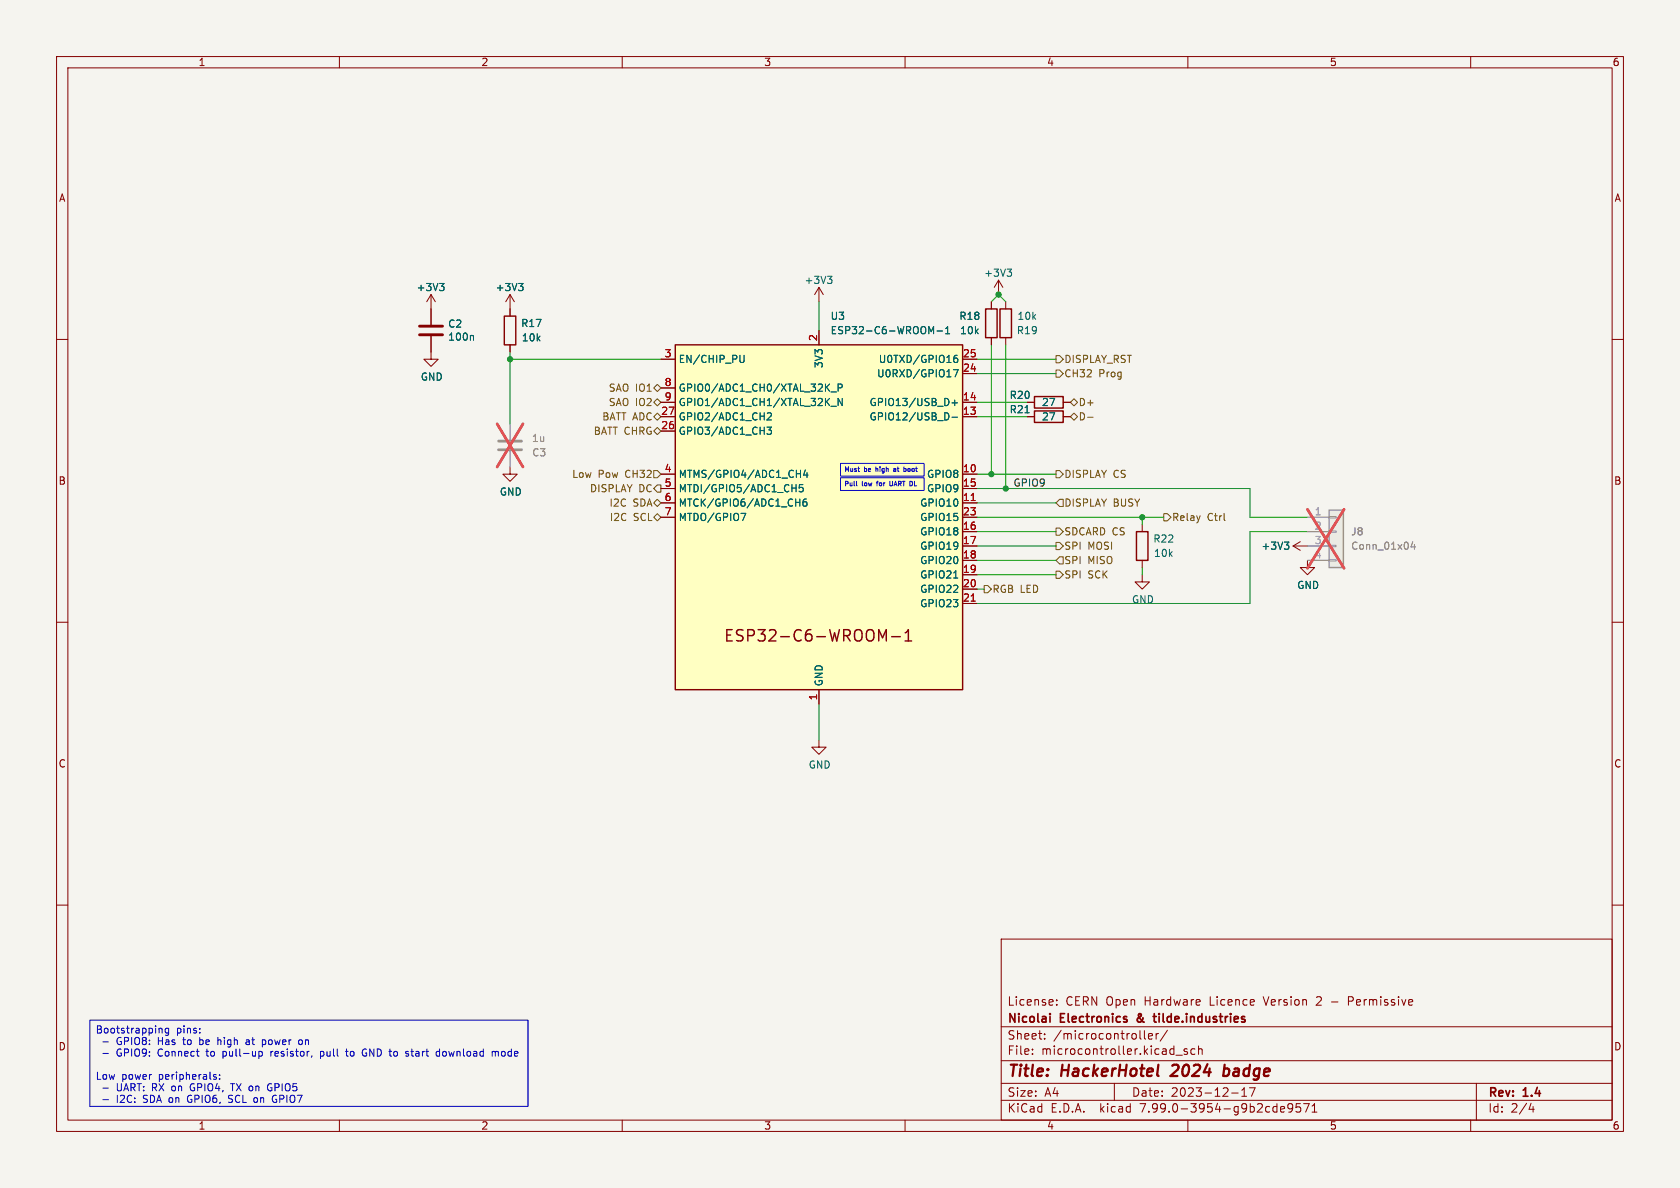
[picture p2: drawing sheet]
<svg xmlns="http://www.w3.org/2000/svg" width="297mm" height="210mm" viewBox="0 0 297 210" stroke-linecap="round" stroke-linejoin="round" font-family="sans-serif">
<path d="M0 0h297v210h-297z" fill="#f5f4ef" stroke="#f5f4ef" stroke-width=".18"/>
<g fill="none" stroke="#840000" stroke-width=".18">
<path d="M10 10h277v190h-277zM12 12h273v186h-273zM60 10v2M110 10v2M160 10v2M210 10v2M260 10v2M10 60h2M76.2 52.1l-.8 1.2M76.2 52.1v2.5M76.2 52.1l.8 1.2M285 60h2"/>
<path d="M10 110h2M285 110h2M144.8 130.8v1.3h1.2l-1.2 1.3-1.3-1.3h1.3M10 160h2M285 160h2M177 166h108v32h-108zM186.8 177.6v.1M186.8 176.8v.1M235.4 177.1h1.1M238.4 177h.6M239 176.2h-.6v1.5M60 198v2"/>
<path d="M110 198v2M160 198v2M177 194.5h108M177 191.5h108M177 187.5h108M177 181.5h108M182.5 186.3v.1M182.5 185.5v.1M184.7 183.6v.1M184.7 182.8v.1M197 191.5v3M202.3 182.2v1.3l.2 .2"/>
<path d="M203 183.2l.7-.1v-.3l-.5-.1-.2 .2 .1 .7h.6M204.4 182.7v1M204.8 182.7l-.3 .1-.1 .2M206.4 182.1l-1.3 2M207.9 186.5h1.1M209.9 185.5l-.4-.1-.2 .2 .1 .2 .5 .2v.3h-.6M210 198v2M211.2 185.5l-.4-.1-.3 .3v.4l.2 .2h.5M211.9 185.5l.2-.1 .4 .1v.9M211.9 184.9v1.5M217.7 193.2h1.2M219.5 193.8h.9"/>
<path d="M219.5 192.7l.5-.4v1.5M221.9 192.3l-.7 1.5M226.6 195.6l.4 .1 .1 .3-.7 .1M227 196.5l-.4 .1M228.5 195.7l-.3 .3h-.4l-.1-.3 .1-.5 .4-.1 .3 .1a.99 .99 0 0 1-.4 1.4h-.3M229.9 195.1h-.7l-.1 .7 .2-.1h.5l.2 .3-.1 .5-.2 .1-.6-.1M230.5 195.1h1l-.7 1.5M232 196.6h.8M232 195.5l.4-.4v1.5M260 198v2M261 191.5v6.5M270.7 195l-.4 1.1h.9"/>
<path d="M271 195.6v1"/>
</g>
<path d="M208.2 189.1l-1.3 1.1h1.3M216.4 189l.2-.1 .6 .1M216.5 188.2l-.2 2M217.1 190a.66 .66 0 0 1-.8 .1" fill="none" stroke="#840000" stroke-width=".4"/>
<path d="M185.6 179.2v.1M185.6 179.7v1M203.8 179.7h.6M204.1 179.2v1.3l.3 .2M201.1 180v.5" fill="none" stroke="#840000" stroke-width=".3"/>
<path d="M77.7 50.1h.8l-.4 .5M78.3 50.6l.2 .2v.3l-.2 .3" fill="none" stroke="#006464" stroke-width=".18"/>
<path d="M234.9 90.2h2.6v10.1h-2.6z" fill="#ebeae8"/>
<path d="M231.1 91.4h3.8M231.1 94h3.8M231.1 96.5h3.8M231.1 99.1h3.8M234.9 98.9h1.3v.3h-1.3zM234.9 96.4h1.3v.2h-1.3zM234.9 93.9h1.3v.2h-1.3zM234.9 91.3h1.3v.3h-1.3z" fill="none" stroke="#9c9b98" stroke-width=".18"/>
<path d="M234.9 90.2h2.6v10.1h-2.6z" fill="none" stroke="#9c9b98" stroke-width=".25"/>
<path d="M249.8 95.8l-.3 .9h.7M250.1 96.3v.8" fill="none" stroke="#939391" stroke-width=".18"/>
<path d="M231.1 90l6.5 10.5M237.6 90l-6.5 10.5" fill="none" stroke="#e65255" stroke-width=".46"/>
<path d="M182.9 72.6h5.1v2.1h-5.1zM200.9 94h2v5.1h-2z" fill="none" stroke="#840000" stroke-width=".25"/>
<path d="M181.6 73.7h1.3M188 73.7h1.2M201.9 92.7v1.3M201.9 99.1v1.2M231.1 99.1v1.2h1.3l-1.3 1.3-1.2-1.3h1.2M201.9 101.6v1.3h1.3l-1.3 1.2-1.2-1.2h1.2" fill="none" stroke="#840000" stroke-width=".18"/>
<path d="M181.2 73h.7" fill="none" stroke="#006464" stroke-width=".18"/>
<path d="M119.4 61h50.8v60.9h-50.8z" fill="#ffffc2"/>
<path d="M89.2 55.9h2v5.1h-2zM174.2 54.6h2.1v5.1h-2.1zM176.8 54.6h2v5.1h-2zM119.4 61h50.8v60.9h-50.8zM182.9 70.1h5.1v2h-5.1zM156 112.7l.7-1.4v2M157.6 112.5h1.6M160 113.3h1.2M160 111.9l.6-.6v2" fill="none" stroke="#840000" stroke-width=".25"/>
<g fill="none" stroke="#840000" stroke-width=".18">
<path d="M76.2 59.4v4.1h1.3l-1.3 1.3-1.3-1.3h1.3M76.2 54.6v2.8M90.2 52.1l-.8 1.2M90.2 52.1v3.8M90.2 52.1l.7 1.2M144.8 50.8v2.5M144.8 58.4v2.6M144.8 50.8l-.8 1.3M144.8 50.8l.7 1.3M175.3 53.3v1.3M175.3 59.7v1.3M176.5 49.5l-.7 1.3"/>
<path d="M176.5 49.5v2.6M176.5 49.5l.8 1.3M177.8 53.3v1.3M177.8 59.7v1.3M90.2 61v1.2M116.8 73.7h2.6M116.8 71.1h2.6M116.8 63.5h2.6M116.8 76.2h2.6M116.8 68.6h2.6M170.2 73.7h2.5M170.2 71.1h2.5"/>
<path d="M170.2 66h2.5M170.2 63.5h2.5M181.6 73.7h1.3M181.6 71.1h1.3M188 73.7h1.2M188 71.1h1.2M90.2 82.6v1.2h1.2l-1.2 1.3-1.3-1.3h1.3M116.8 83.8h2.6M116.8 88.9h2.6M116.8 86.4h2.6M116.8 91.4h2.6M170.2 83.8h2.5"/>
<path d="M170.2 88.9h2.5M170.2 86.4h2.5M170.2 94h2.5M170.2 96.5h2.5M170.2 99.1h2.5M170.2 91.4h2.5M228.6 96.5h2.5M228.6 96.5l1.3 .8M229.9 95.8l-1.3 .7M170.2 101.6h2.5M170.2 104.1h2.5M170.2 106.7h2.5"/>
<path d="M144.8 121.9v2.6"/>
</g>
<path d="M171.7 88.5h.7M171.7 106.3h.7" fill="none" stroke="#a90000" stroke-width=".18"/>
<g fill="none" stroke="#006464" stroke-width=".18">
<path d="M77.7 50.1h.8l-.4 .5M78.3 50.6l.2 .2v.3l-.2 .3M83.5 59.3l.2 .2v.6M91.7 50.1h.8l-.5 .5M92.2 50.6l.3 .2v.3l-.3 .3M146.3 48.8h.8l-.4 .5M146.8 49.3l.3 .3v.3l-.3 .2M164.6 58.6l.5-.9v1.3M165.7 58.5h.9M167.2 59h.7M167.2 58.1l.3-.4v1.3M178 47.6h.8l-.4 .5"/>
<path d="M178.6 48.1l.2 .2v.3l-.2 .2M131.5 62.8v1.2l-.2 .1-.4-.1M135.6 75.5h.8l-.4 .5 .3 .1v.6l-.2 .1-.5-.1M135.7 73.1l.4-.1 .3 .3-.8 .9h.8M146.9 69.3h1M146.9 71.8h1M148.2 68.6l.6-.1 .1-.2-.1-.3-.6-.1v1.3M148.9 70.4v1.3l-.7-1.3v1.3M167.5 73l.3 .5-.3 .7M168.3 73.8h1M168.3 71.2h1M168.5 65.3h.9l-.6 1.3"/>
<path d="M168.8 70.7v1M169.2 62.8l-.4 .1a.86 .86 0 0 0 0 1.2l.5-.1v-.5l-.2-.2-.4 .1-.1 .1M181.2 73h.7M131 90.7h.8l-.5 1.3M140 86.3h.7M140.7 88.8h.7M140.7 85.7v1.2M140.8 83.7h.7M141.4 88.2v1.3M141.5 83.1v1.3M141.9 85.7h-.6v.6l.2-.1h.4l.1 .2-.1 .4-.1 .1-.5-.1M142.4 83.1l-.3 .9h.7"/>
<path d="M142.5 88.2l-.3 .1a.85 .85 0 0 0 0 1.2l.4-.1 .1-.5-.3-.2-.3 .1-.2 .1M142.7 83.6v.8M227.1 95.8h.8l-.5 .5M227.6 96.3l.3 .3v.3l-.3 .2M168.6 102.2h.7"/>
</g>
<path d="M74.2 59.2h4M74.2 57.7h4" fill="none" stroke="#840000" stroke-width=".51"/>
<path d="M88.1 79.5h4.1M88.1 78h4.1" fill="none" stroke="#9c9b98" stroke-width=".51"/>
<path d="M90.2 74.9v2.8M90.2 79.8v2.8M231.1 91.4h3.8M231.1 94h3.8M231.1 96.5h3.8M231.1 99.1h3.8" fill="none" stroke="#9c9b98" stroke-width=".18"/>
<path d="M87.9 74.9l4.6 7.7M92.5 74.9l-4.6 7.7M231.1 90l6.5 10.5M237.6 90l-6.5 10.5" fill="none" stroke="#e65255" stroke-width=".46"/>
<g fill="none" stroke="#725600" stroke-width=".18">
<path d="M115.6 68.6l.6-.7 .6 .7-.6 .6zM115.6 76.2l.6-.6 .6 .6-.6 .6zM115.6 73.7l.6-.7 .6 .7-.6 .6zM115.6 71.1l.6-.6 .6 .6-.6 .7zM186.7 62.9h.6l.7 .6-.7 .6h-.6zM186.7 65.4h.6l.7 .6-.7 .7h-.6zM189.2 73.7l.7-.7 .6 .7-.6 .6zM189.2 71.1l.7-.6 .6 .6-.6 .7zM192.3 73.8h.9M115.6 88.9l.6-.6 .6 .6-.6 .6zM115.6 83.2h.6l.6 .6-.6 .7h-.6zM116.2 85.7h.6v1.3h-.6l-.6-.6z"/>
<path d="M116.2 90.8l.6 .6-.6 .7-.6-.7zM186.7 95.9h.6l.7 .6-.7 .7h-.6zM186.7 93.3h.6l.7 .7-.7 .6h-.6zM186.7 83.2h.6l.7 .6-.7 .7h-.6zM187.3 98.4h.7v1.3h-.7l-.6-.6zM187.3 88.3h.7v1.2h-.7l-.6-.6zM205.7 90.8h.7l.6 .6-.6 .7h-.7zM174 103.5h.6l.7 .6-.7 .7h-.6zM186.7 101h.6l.7 .6-.7 .6h-.6z"/>
</g>
<g fill="none" stroke="#0000c2" stroke-width=".18">
<path d="M148.6 81.9h14.8v2.3h-14.8zM148.6 84.5h14.8v2.2h-14.8zM149.5 83.3v-.8l.2 .6 .3-.6v.8M149.9 85.1h-.4v.8M151 85.1v.7M151.4 85.1v.7l.1 .1M151.8 82.5v.7M152.5 85.1v.7M152.8 82.5v.8M154.9 82.5v.8M154.9 85.4h.3M155.2 85.1h-.1"/>
<path d="M155.6 82.5l-.1 .1M155.6 82.5v.1M156.7 82.5v.8M157.3 85.1l.1 .7M157.4 85.8h.1M157.4 85.8l.2 .1M157.8 85.1v.6M158 82.8h.3M158.1 85.9l.2-.8 .3 .8M158.3 83l-.3 .2v.1h.3M158.7 82.5v.7M159.2 85.1h-.3v.8"/>
<path d="M159.5 85.1h.5M159.8 85.1v.8M159.8 82.5v.8M159.9 82.8l.3 .2-.1 .3h-.2M161.2 85.1h-.3v.8M161.7 85.1v.8h.4M162 82.5v.7M15.9 180.3h77.4v15.3h-77.4zM18.2 184.2h1M18.2 186.2h1M18.2 192.4h1M18.2 194.4h1"/>
<path d="M28.2 181.8h.4l.1 .8M29.8 181.8h-.4l-.2 .2 .1 .6h.5M29.8 181.8v1l-.2 .2h-.3M33.4 193.7l-.3 .5 .3 .6M33.6 192.1l.3 .7M35.3 183.4v1.3M35.3 184.6l.1 .1M35.4 183.8l-.1 .1M37.8 190.3l.5 .3-.1 .1-.3 .1M37.8 190h.4M38.5 183.4v1.3M38.8 190.7v.1"/>
<path d="M38.8 190v.1M38.9 183.8l-.4 .1M39.4 186.6l.1 .1M39.4 185.9v1.2M40.4 194.8l.5 .1M40.5 194.1l.4 .2M40.6 193.6h.3M40.8 191.6h.7M41.1 191.6v1.2M43.5 183.9h.5M44.1 184.1l-.4 .1-.2 .2 .2 .3 .4-.1M45.9 185.9h.4l.1 .2-.1 .5-.4 .1"/>
<path d="M46.5 183.8l.4 .1 .1 .2-.1 .4-.4 .2M47.5 191.6h.5M47.8 192.3h.3M47.9 185.9v.8M48 186l-.1 .1M48.1 192.7l-.3 .1h-.3M48.7 194.3h.2M48.9 194.8l-.2 .1-.3-.1M53 183.8l.3 .1 .2 .2-.1 .4-.4 .2M56.7 185.9h.3l.2 .1M56.7 185.9v1.2M57.2 186.6l-.2 .1-.3-.1"/>
<path d="M61.1 185.9h.5M61.3 185.4v1.1l.3 .2M64.5 185.4l.3 .1M64.6 186.2h.2v.4l-.3 .1M72.6 185.9h.5M72.8 185.4v1.1l.3 .2M77.6 185.9h.1M77.7 185.4v1.3M77.7 186.6l-.1 .1M78.7 185.9h-.3l-.2 .2 .1 .5 .4 .1M87.2 185.9l.4 .1M87.6 186l.1-.1h.3l.1 .8"/>
<path d="M87.6 186v.7M88.8 185.9l-.1 .2 .1 .5"/>
</g>
<g fill="none" stroke="#009600" stroke-width=".18">
<path d="M144.8 53.3v5.1M175.3 53.3l1.2-1.2 1.3 1.2M90.2 63.5h26.6M90.2 62.2v12.7M172.7 63.5h14M172.7 66h14M172.7 73.7h8.9M172.7 71.1h8.9M175.3 61v22.8M177.8 61v25.4M172.7 86.4h48.3v5h10.1M172.7 91.4h33"/>
<path d="M172.7 83.8h14M172.7 94h14M172.7 99.1h14M172.7 96.5h14M172.7 88.9h14M201.9 91.4v1.3M231.1 94h-10.1v12.7h-48.3M172.7 104.1h1.3M172.7 101.6h14M201.9 100.3v1.3M144.8 124.5v6.3"/>
</g>
<path d="M249.8 95.8l-.3 .9h.7M250.1 96.3v.8" fill="none" stroke="#939391" stroke-width=".18"/>
<g fill="#009600" stroke="#009600" stroke-width=".18">
<circle cx="201.9" cy="91.4" r=".46"/>
<circle cx="177.8" cy="86.4" r=".46"/>
<circle cx="175.3" cy="83.8" r=".46"/>
<circle cx="176.5" cy="52.1" r=".46"/>
<circle cx="90.2" cy="63.5" r=".46"/>
</g>
<g font-size="2.8" fill="#840000">
<text x="127.8" y="113.8">ESP32-C6-WROOM-1</text>
<text x="178" y="190.9">Title:</text>
<text x="187.7" y="190.9">HackerHotel</text>
<text x="208" y="190.9">2024</text>
<text x="217.9" y="190.9">badge</text>
</g>
<g font-size="2.1" fill="#840000">
<text x="178" y="178">License:</text>
<text x="188.4" y="178">CERN Open</text>
<text x="202.5" y="178">Hardware</text>
<text x="214.1" y="178">Licence</text>
<text x="223.9" y="178">Version</text>
<text x="233.3" y="178">2</text>
<text x="239.2" y="178">Permissive</text>
<text x="178" y="184">Sheet:</text>
<text x="178" y="181.2">Nicolai</text>
<text x="186.2" y="184">/microcontroller/</text>
<text x="187.5" y="181.2">Electronics</text>
<text x="201.7" y="181.2">&amp;</text>
<text x="205.3" y="181.2">tilde.industries</text>
<text x="178" y="186.7">File:</text>
<text x="184.1" y="186.7">microcontroller.kicad_sch</text>
<text x="178" y="196.9">KiCad</text>
<text x="178" y="194.1">Size:</text>
<text x="184.7" y="194.1">A4</text>
<text x="185.7" y="196.9">E.D.A.</text>
<text x="194.6" y="196.9">kicad</text>
<text x="200" y="194.1">Date:</text>
<text x="201.8" y="196.9">7.99.0-3954-g9b2cde9571</text>
<text x="207" y="194.1">2023-12-17</text>
<text x="263" y="194.3">Rev:</text>
<text x="263" y="196.9">Id:</text>
<text x="267.1" y="196.9">2/4</text>
<text x="269.4" y="194.3">1.4</text>
</g>
<g font-size="1.8" fill="#840000">
<text x="35" y="11.9">1</text>
<text x="85" y="11.9">2</text>
<text x="135" y="11.9">3</text>
<text x="185" y="11.9">4</text>
<text x="235" y="11.9">5</text>
<text x="285" y="11.9">6</text>
<text x="10.3" y="35.9">A</text>
<text x="285.3" y="35.9">A</text>
<text x="10.3" y="85.9">B</text>
<text x="285.3" y="85.9">B</text>
<text x="10.3" y="135.9">C</text>
<text x="285.3" y="135.9">C</text>
<text x="10.3" y="185.9">D</text>
<text x="285.3" y="185.9">D</text>
<text x="35" y="199.9">1</text>
<text x="85" y="199.9">2</text>
<text x="135" y="199.9">3</text>
<text x="185" y="199.9">4</text>
<text x="235" y="199.9">5</text>
<text x="285" y="199.9">6</text>
</g>
<g font-size="1.8" fill="#006464">
<text x="73.6" y="51.7">+3V3</text>
<text x="87.5" y="51.7">+3V3</text>
<text x="142.1" y="50.4">+3V3</text>
<text x="173.9" y="49.1">+3V3</text>
<text x="79.1" y="58.1">C2</text>
<text x="92" y="58">R17</text>
<text x="146.7" y="56.7">U3</text>
<text x="146.7" y="59.3">ESP32-C6-WROOM-1</text>
<text x="169.5" y="56.7">R18</text>
<text x="169.6" y="59.3">10k</text>
<text x="179.7" y="59.3">R19</text>
<text x="179.8" y="56.7">10k</text>
<text x="79.1" y="60.4">100n</text>
<text x="92.2" y="60.6">10k</text>
<text x="119.9" y="64.4">EN/CHIP_PU</text>
<text x="145.6" y="65.2" transform="rotate(-90 145.6 65.2)">3V3</text>
<text x="155.3" y="64.4">U0TXD/GPIO16</text>
<text x="74.3" y="67.5">GND</text>
<text x="119.9" y="69.4">GPIO0/ADC1_CH0/XTAL_32K_P</text>
<text x="119.9" y="72">GPIO1/ADC1_CH1/XTAL_32K_N</text>
<text x="153.6" y="72">GPIO13/USB_D+</text>
<text x="155" y="66.9">U0RXD/GPIO17</text>
<text x="178.4" y="70.7">R20</text>
<text x="184.1" y="72">27</text>
<text x="119.9" y="77.1">GPIO3/ADC1_CH3</text>
<text x="119.9" y="74.5">GPIO2/ADC1_CH2</text>
<text x="153.6" y="74.5">GPIO12/USB_D-</text>
<text x="178.4" y="73.3">R21</text>
<text x="184.1" y="74.5">27</text>
<text x="88.3" y="87.8">GND</text>
<text x="119.9" y="84.7">MTMS/GPIO4/ADC1_CH4</text>
<text x="119.9" y="87.2">MTDI/GPIO5/ADC1_CH5</text>
<text x="119.9" y="89.8">MTCK/GPIO6/ADC1_CH6</text>
<text x="162.6" y="89.8">GPIO10</text>
<text x="163.8" y="84.7">GPIO8</text>
<text x="163.8" y="87.2">GPIO9</text>
<text x="119.9" y="92.3">MTDO/GPIO7</text>
<text x="162.6" y="94.8">GPIO18</text>
<text x="162.6" y="92.3">GPIO15</text>
<text x="162.6" y="97.4">GPIO19</text>
<text x="162.6" y="99.9">GPIO20</text>
<text x="203.8" y="96.1">R22</text>
<text x="203.9" y="98.7">10k</text>
<text x="222.9" y="97.4">+3V3</text>
<text x="162.6" y="102.5">GPIO21</text>
<text x="162.6" y="105">GPIO22</text>
<text x="162.6" y="107.5">GPIO23</text>
<text x="200" y="106.9">GND</text>
<text x="229.2" y="104.3">GND</text>
<text x="145.6" y="121.4" transform="rotate(-90 145.6 121.4)">GND</text>
<text x="142.9" y="136.1">GND</text>
</g>
<g font-size="1.8" fill="#a90000">
<text x="117.4" y="63.2">3</text>
<text x="144.5" y="60.4" transform="rotate(-90 144.5 60.4)">2</text>
<text x="170.1" y="65.8">24</text>
<text x="170.1" y="63.2">25</text>
<text x="117.4" y="68.3">8</text>
<text x="117.4" y="70.9">9</text>
<text x="170.1" y="70.9">14</text>
<text x="116.8" y="75.9">26</text>
<text x="116.8" y="73.4">27</text>
<text x="170.1" y="73.4">13</text>
<text x="117.4" y="83.6">4</text>
<text x="170.1" y="83.6">10</text>
<text x="117.4" y="86.1">5</text>
<text x="117.4" y="88.6">6</text>
<text x="170.1" y="88.6">11</text>
<text x="170.1" y="86.1">15</text>
<text x="117.4" y="91.2">7</text>
<text x="170.1" y="93.7">16</text>
<text x="170.1" y="91.2">23</text>
<text x="170.1" y="96.3">17</text>
<text x="170.1" y="98.8">18</text>
<text x="170.1" y="101.3">19</text>
<text x="170.1" y="103.9">20</text>
<text x="170.1" y="106.4">21</text>
<text x="144.5" y="123.9" transform="rotate(-90 144.5 123.9)">1</text>
</g>
<g font-size="1.8" fill="#725600">
<text x="188.1" y="64.4">DISPLAY_RST</text>
<text x="107.5" y="69.4">SAO IO1</text>
<text x="107.5" y="72">SAO IO2</text>
<text x="188.1" y="66.9">CH32</text>
<text x="190.6" y="72">D+</text>
<text x="194.3" y="66.9">Prog</text>
<text x="104.9" y="77.1">BATT CHRG</text>
<text x="106.4" y="74.5">BATT ADC</text>
<text x="190.6" y="74.5">D-</text>
<text x="101.1" y="84.7">Low</text>
<text x="104.2" y="87.2">DISPLAY</text>
<text x="105.7" y="84.7">Pow</text>
<text x="107.6" y="89.8">I2C</text>
<text x="110.7" y="84.7">CH32</text>
<text x="111.9" y="89.8">SDA</text>
<text x="112.9" y="87.2">DC</text>
<text x="188.1" y="89.8">DISPLAY</text>
<text x="188.1" y="84.7">DISPLAY</text>
<text x="196.8" y="89.8">BUSY</text>
<text x="196.8" y="84.7">CS</text>
<text x="107.7" y="92.3">I2C</text>
<text x="112" y="92.3">SCL</text>
<text x="188.1" y="94.8">SDCARD CS</text>
<text x="207.1" y="92.3">Relay</text>
<text x="213.4" y="92.3">Ctrl</text>
<text x="188.1" y="99.9">SPI</text>
<text x="188.1" y="97.4">SPI</text>
<text x="192.3" y="99.9">MISO</text>
<text x="192.3" y="97.4">MOSI</text>
<text x="175.4" y="105">RGB LED</text>
<text x="188.1" y="102.5">SPI</text>
<text x="192.3" y="102.5">SCK</text>
</g>
<g font-size="1.8" fill="#939391">
<text x="93.9" y="78.3">1u</text>
<text x="94" y="80.9">C3</text>
<text x="238.8" y="94.8">J8</text>
<text x="238.8" y="97.4">Conn_01x04</text>
</g>
<text font-size="1.8" fill="#0f0f0f" x="179.1" y="86.1">GPIO9</text>
<g font-size="1.8" fill="#a5a4a2">
<text x="232.3" y="91.2">1</text>
<text x="232.3" y="93.7">2</text>
<text x="232.3" y="96.3">3</text>
<text x="232.3" y="98.8">4</text>
</g>
<g font-size="1.8" fill="#0000c2">
<text x="16.8" y="183">Bootstrapping</text>
<text x="20.7" y="185.1">GPIO8:</text>
<text x="28.2" y="185.1">Has</text>
<text x="31.2" y="183">pins:</text>
<text x="32.9" y="185.1">to</text>
<text x="35.9" y="185.1">be</text>
<text x="39.3" y="185.1">high</text>
<text x="44.6" y="185.1">at</text>
<text x="47.6" y="185.1">power</text>
<text x="54.3" y="185.1">on</text>
<text x="16.8" y="191.2">Low</text>
<text x="20.7" y="187.1">GPIO9:</text>
<text x="21.5" y="191.2">power</text>
<text x="28.2" y="191.2">peripherals:</text>
<text x="28.2" y="187.1">Connect</text>
<text x="37" y="187.1">to</text>
<text x="40" y="187.1">pull-up</text>
<text x="48.7" y="187.1">resistor,</text>
<text x="57.7" y="187.1">pull</text>
<text x="62.5" y="187.1">to</text>
<text x="65.5" y="187.1">GND to</text>
<text x="73.6" y="187.1">start</text>
<text x="79.2" y="187.1">download</text>
<text x="89.3" y="187.1">mode</text>
<text x="20.7" y="193.2">UART: RX on</text>
<text x="20.7" y="195.3">I2C:</text>
<text x="25.6" y="195.3">SDA on</text>
<text x="33.8" y="195.3">GPIO6,</text>
<text x="34.3" y="193.2">GPIO4,</text>
<text x="41.3" y="195.3">SCL on</text>
<text x="41.8" y="193.2">TX on</text>
<text x="48.6" y="193.2">GPIO5</text>
<text x="49.4" y="195.3">GPIO7</text>
</g>
<g font-size="1.1" fill="#0000c2">
<text x="149.2" y="83.8">Must</text>
<text x="152.8" y="83.8">be</text>
<text x="155.2" y="83.8">high</text>
<text x="158.6" y="83.8">at</text>
<text x="160.7" y="83.8">boot</text>
<text x="149.2" y="86.3">Pull</text>
<text x="152.5" y="86.3">low</text>
<text x="155.3" y="86.3">for</text>
<text x="157.9" y="86.3">UART</text>
</g>
</svg>
